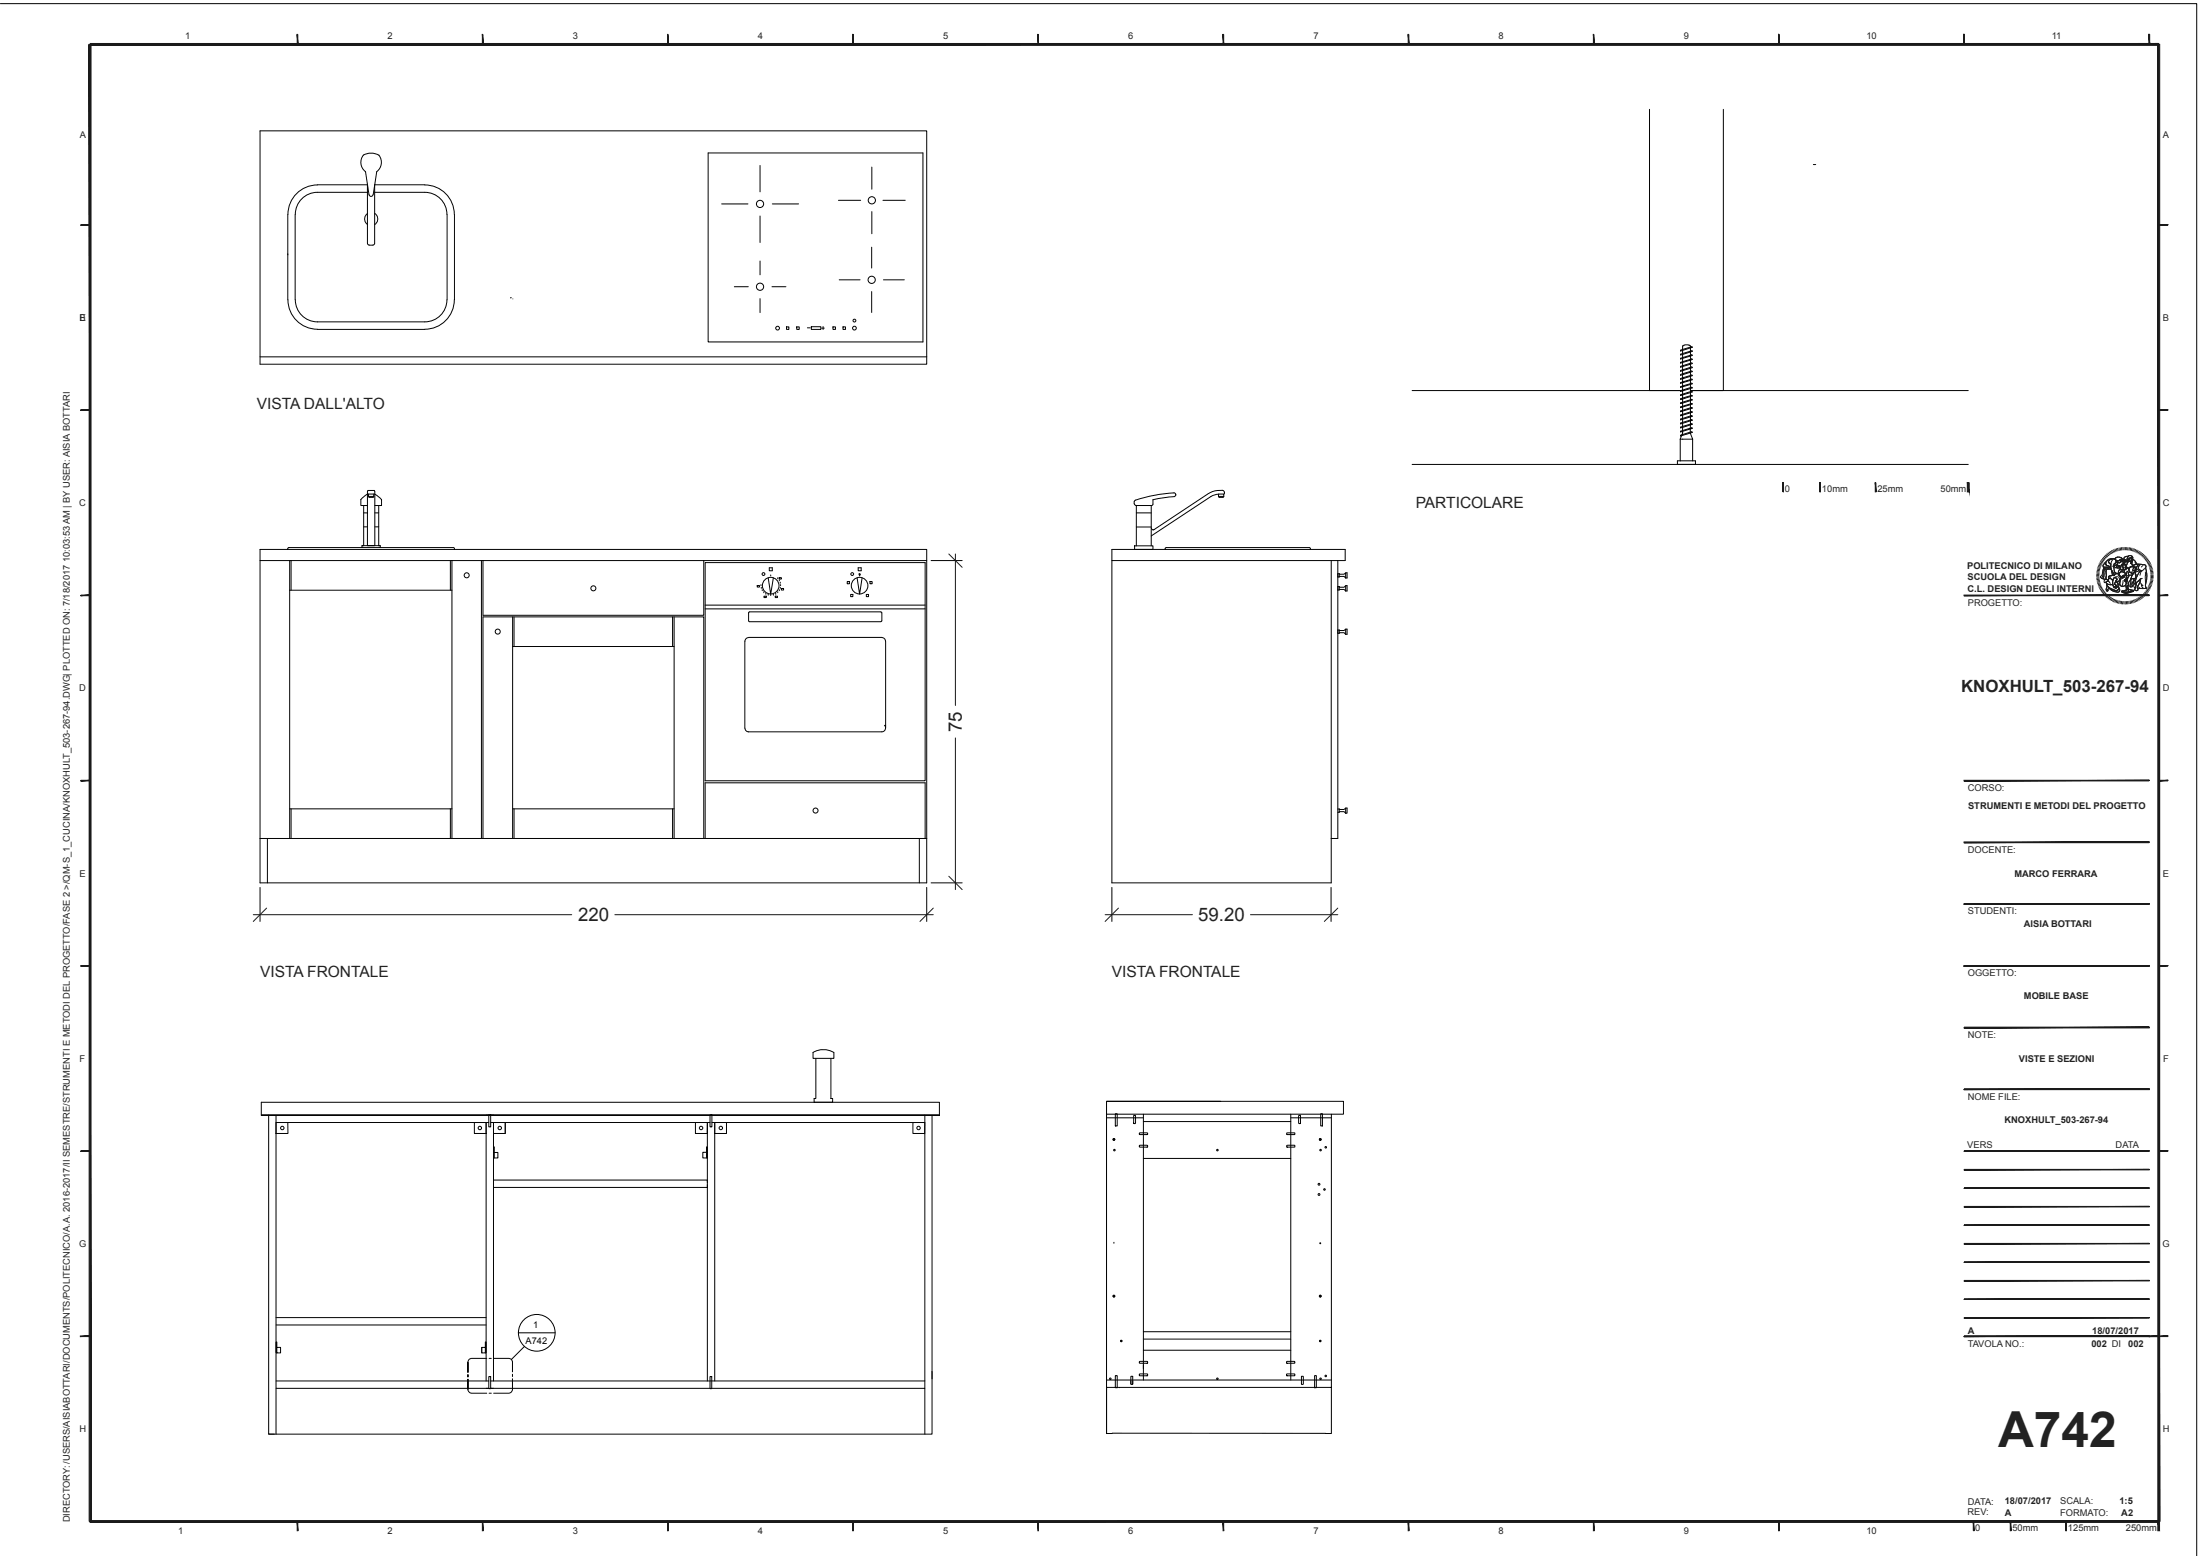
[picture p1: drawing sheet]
<svg xmlns="http://www.w3.org/2000/svg" width="594mm" height="420mm" viewBox="0 0 594 420" stroke-linecap="round" stroke-linejoin="round" font-family="sans-serif">
<g fill="none" stroke="#000" stroke-width=".27">
<path d="M70.2 35.3h180v63h-180zM77.7 57.9v23M85.7 49.9a8 8 0 0 0-8 8M85.7 49.9h13.5M98.1 41.9l1.8-.6 1.2 .1 1.2 .5M98.1 41.9a3.1 3.1 0 0 0 .6 4.5M98.7 46.4l.9 6.1a.55 .55 0 0 0 .6 .5 .55 .55 0 0 0 .5-.5M99.2 49.7v16l.5 .5 1.2-.1 .3-.4v-15.9M99.2 51.9h-13.5a6 6 0 0 0-6 6v23a6 6 0 0 0 6 6h29a6 6 0 0 0 6-6v-23a6 6 0 0 0-6-6h-13.5M99.2 57.6a1.78 1.78 0 0 0 0 3M101.2 49.9h13.5M101.2 57.6a1.78 1.78 0 0 1 0 3"/>
<path d="M101.7 46.4l-.9 6.1M102.3 41.9a3.1 3.1 0 0 1-.6 4.5M114.7 49.9a8 8 0 0 1 8 8M122.7 57.9v23M191.2 41.3h58v51h-58zM194.8 55h7.2M205.2 44.7v7.1M205.2 58.3v7.2M208.5 55h7.1M226.4 54.1h6M235.4 45.1v6M235.4 57.1v6"/>
<path d="M238.4 54.1h6M198.3 77.4h3.7M205.2 70.5v3.7M208.4 77.4h3.8M226.6 75.5h5.6M235.4 66.7v5.7M235.4 78.7v5.6M238.5 75.5h5.7M70.2 96.3h180M122.7 80.9a8 8 0 0 1-8 8h-29a8 8 0 0 1-8-8M137.8 80.4h.1M137.9 80.4h.1"/>
<path d="M138 80.4h.1M138.5 80.7h.1M205.2 80.6v3.8M212.4 88.2h.6v.7h-.6zM215.1 88.2h.7v.7h-.7zM218 88.5h.8M219.1 88.2h2.5v.7h-2.5zM221.8 88.6h.8M222.2 88.1v.9M224.9 88.2h.7v.7h-.7zM227.6 88.2h.7v.7h-.7zM98.2 136.5v10.8h-.5"/>
<path d="M98.2 138.4h1M99.2 132.6v14.7h2v-14.7M99.2 136.5h-1.8v-1.6l1.8-1.5h2l1.8 1.4v1.7h-1.8M99.3 132.4h1.7l.2 .2M99.4 132.4l-.1 .2M99.5 133.4v.7M99.5 134h1.4M100.9 134.1l-.2 .1h-1l-.2-.1M100.9 133.4v.7M101.2 138.4h1.1M102.3 136.5v10.8M306.8 138.4h4"/>
<path d="M311.3 134.8l-.1 1.5-.4 .2M316.9 133a.5 .5 0 0 1 .5 .4 .5 .5 0 0 1-.3 .6M317 133a38.2 38.2 0 0 0-10.6 2.1l-.1 .9 .4 .4M317.1 134l-5.8 .9M326.3 133.2l-14.6 9.7h-.6l-.2-.4M329 134h1.4M329 133.4v.7M329 134l.2 .2M329.2 134.2h1M330.1 132.4l.5 .5M330.1 132.3l-2 .2-1.8 .7M330.2 134.2l.2-.2v-.6h-1.8l-1.3 .4-16.5 10.9"/>
<path d="M330.6 132.9l-.2 .5M70.2 148.3h180v90h-180zM70.2 151.3h180M77.7 148.3v-.4l.3-.1h44.4l.3 .1v.4M78.2 159.3h43.8M78.2 151.3v75M78.6 151.3v8M97.7 147.8v-.5h5v.5M98.2 142.2h1M101.2 142.2h1.1M102.2 147.3h.5M121.6 151.3v8"/>
<path d="M122 151.3v75M130 151.3v75M130.4 151.3v14.8h59.6v-14.8M190.4 151.9h59.4v58.8h-59.4zM204.4 158h.6v.5h-.6zM205.5 158.1h.1M205.5 158.8h.1M205.8 159.4h.1M206.2 160h.1M207.4 156l.7 4.4 .7-4.4M207.7 153.3h.8v.8h-.8zM208.1 155.5h.1"/>
<path d="M210 156.2h.1M210 160h.1M210.4 155.9h.6v.4h-.6zM210.4 156.8h.1M210.4 159.4h.1M210.7 157.4h.1M210.7 158.8h.1M210.8 158.1h.1M211 158.8h.6v.5h-.6zM228.7 157h.6v.6h-.6zM231.4 156l.7 4.4 .7-4.4M231.7 153.3h.8v.8h-.8z"/>
<path d="M232 154.9h.3v.3h-.3zM232.1 155.5h.1M234.9 157h.6v.6h-.6zM300.2 151.3h63v-3h-63v90h59.2v-87M306.3 147.3h5v1h-5zM306.8 147.3l-.1-10.8h4.1v10.8M306.8 142.3h4M314.6 148.3v-.4l.3-.1h38.6l.3 .1v.4M361.2 151.3v75h-1.8M361.2 158.3h.4M361.2 154.9h.4M361.6 158.3v1h-.4"/>
<path d="M361.6 154.9v.9h-.4M361.7 159.1l-.1 .2M361.7 155.6l-.1 .2M361.7 159.1h1.2l.4 .4M361.7 155.6h1.2l.4 .4M363.3 158.1h.4v1.4h-.4zM363.3 158.1l-.4 .4h-1.2l-.1-.2M363.3 154.6h.4v1.4h-.4zM363.3 154.6l-.4 .4-1.3-.1M138.4 174.5h43.6M138.4 166.5v59.8M138.8 166.5v8"/>
<path d="M181.6 166.5v8M182 166.5v59.8M190.4 163.3h59.4M190.4 164.3h59.4M201.1 173.1v23.5M202.1 172.1a.97 .97 0 0 0-1 1M202.1 172.1h36M202.2 165.3l35.6-.1 .3 .2v2.2l-.3 .2h-35.5l-.2-.2zM206.3 160.9h.6v.4h-.6zM206.8 160.4h.1M207.4 160.7h.1M208.1 160.8h.1"/>
<path d="M208.8 160.7h.1M209.3 160.9h.6v.4h-.6zM209.4 160.4h.1M229.7 160.5h.6v.5h-.6zM233.9 160.5h.6v.5h-.6zM238.1 172.1a.97 .97 0 0 1 1 1M239.1 173.1v23.5M361.2 170.1h.4M361.6 170.1v.9h-.4M361.7 170.8l-.1 .2M361.7 170.8h1.2l.4 .4M363.3 169.8h.4v1.4h-.4z"/>
<path d="M363.3 169.8l-.4 .4-1.3-.1M238.8 195.8h.3M239 196.1h.1M239.1 196.6a.97 .97 0 0 1-1 .9h-36a.97 .97 0 0 1-1-.9M239.1 196.3h.1M78.2 218.3h43.8M78.6 218.3v8M121.6 218.3v8M138.4 218.3h43.6M138.8 218.3v8M181.6 218.3v8M361.2 218.4h.4"/>
<path d="M361.6 219.3l.1-.2h1.2l.4 .4M361.6 218.4v.9h-.4M363.3 218.1h.4v1.4h-.4zM363.3 218.1l-.4 .4-1.3-.1M70.2 226.3h180M72.2 226.3v12M130.4 226.3v-59.8h59.6v59.8M190.4 226.3v-15h59.4v15M248.2 226.3v12M219.5 284.1v1.6h5.6v-1.6M219.5 284.1a5.4 5.4 0 0 1 5.6 0M220.3 285.7v10.8h-.5v1h5v-1h-.5"/>
<path d="M224.3 285.7v10.8M298.8 297.3h30.8M70.5 301v-3.5h183.1v3.5M72.5 301v86.1h179.2v-86.1M74.5 301v73.7h57.5h-.7M74.5 303h3.2v3h-3.2zM74.5 303h57.5M128.1 303h3.2v3h-3.2zM131.3 303v69.8M131.3 301h1.9M132 300.9h.5v3.3h-.5zM132.5 303h59.2"/>
<path d="M133.2 303h3.2v3h-3.2zM133.2 318.5h57.8v.7M133.2 309.6h.3v3h-.3zM133.2 303v69.8M133.5 311.1h.9v1.5h-.9M136.4 303v3M187.8 303h3.2l-.1 3h-3.1zM190.8 309.6h.1v3h-.1zM190.8 311h-1v1.6h1M191 319.8v.7h-57.8M191 303v69.8M191.7 300.9h.5v3.3h-.5z"/>
<path d="M192.2 303h57.5M193 303h3.2v3h-3.2zM193 303v69.8M246.5 303h3.2v3h-3.2zM249.7 301v73.7M253.6 301h-183.1h183.1M298.8 300.7h63.9v-3.4h-63.9v89.6M298.8 301.7h9.9M301.1 300.6h.5v3.3h-.5zM306.1 301l.5 .2-.1 2.1-.4-.1zM307.6 305.8h2.1l.2 .4-2.2 .1zM307.6 309.2l2.1-.1 .2 .5h-2.2z"/>
<path d="M308.7 300.7v71.8M308.7 302.7h39.8M308.7 312.7h39.8M347.4 305.8h2.1l.1 .4-2.1 .1zM347.4 309.2l2.1-.1 .1 .5h-2.1zM348.5 300.7v71.8M348.5 301.7h11M350.7 301l.4 .2v2.1l-.5-.1zM356.6 300.6h.5v3.3h-.5zM359.5 300.7v86.2h-60.7v-12.4h60.7M300.8 335.6h.1M74.5 357.6h56.8"/>
<path d="M74.5 355.7h56.8M139.9 359.8h10M308.7 359.5h39.8M74.5 374.7v12.4M74.5 372.8h57.5M74.7 363.7h1.1v1.5h-1.3v-3h.2v3M126.3 375a1.08 1.08 0 0 0 1.1 1.1h4M126.3 371.1v.6v-.6M126.3 372.3v2.7v-2.7M130.1 363.7v1.5M131 363.7h-.9v1.5h.9v-3h.3v3h-.3M131.4 366.7h-4a1.02 1.02 0 0 0-1.1 1v2.7v-2.7"/>
<path d="M132 371.6h.5v3.2h-.5zM132.1 376.1h.6M132.1 366.7h.6M132.5 372.8h117.2M133.2 374.7h-.7h117.2v12.4M133.3 366.7h4a1.02 1.02 0 0 1 1.1 1v2.6M138.4 372.2v2.5a1.13 1.13 0 0 1-1.1 1.4h-4M138.4 370.9v.7M141.6 363.4l-3.5 3.6M191.7 371.6h.5v3.2h-.5zM251.7 370.2v2M298.8 372.5h60.7"/>
<path d="M301.1 371.3h.5v3.3h-.5zM302.3 374.5v.1M305.3 371.6h.5v2.1l-.5-.1zM305.3 372.7v.9M305.8 372.7v.9M307.6 367.5h2.1l.2 .4-2.2 .1zM307.6 370.9h2.1l.2 .4-2.2 .1zM308.7 364.5h39.8M308.7 361.5h39.8M347.4 367.5h2.1l.1 .4-2.1 .1zM347.4 370.9h2.1l.1 .4-2.1 .1zM351.4 371.5l.5 .1-.1 2.1-.4-.1z"/>
<path d="M354.9 374.5v-3.2h.5v3.2M355.4 374.5l-.5 .1M72.5 387.1h1.6"/>
<circle cx="205.2" cy="55" r=".97"/>
<circle cx="235.4" cy="54.1" r=".97"/>
<circle cx="205.2" cy="77.4" r=".97"/>
<circle cx="235.4" cy="75.5" r=".97"/>
<circle cx="210" cy="88.6" r=".51"/>
<circle cx="230.7" cy="88.6" r=".51"/>
<circle cx="230.7" cy="86.5" r=".38"/>
<circle cx="126" cy="155.3" r=".68"/>
<circle cx="160.2" cy="158.8" r=".68"/>
<circle cx="206.1" cy="155" r=".38"/>
<circle cx="208.1" cy="158.1" r="2.24"/>
<circle cx="230.1" cy="155" r=".38"/>
<circle cx="232.1" cy="158.1" r="2.24"/>
<circle cx="134.4" cy="170.5" r=".68"/>
<circle cx="220.2" cy="218.8" r=".68"/>
<circle cx="76.2" cy="304.5" r=".47"/>
<circle cx="129.6" cy="304.5" r=".47"/>
<circle cx="134.9" cy="304.5" r=".47"/>
<circle cx="189.3" cy="304.5" r=".47"/>
<circle cx="194.6" cy="304.5" r=".47"/>
<circle cx="248" cy="304.5" r=".47"/>
<circle cx="300.8" cy="307.6" r=".21"/>
<circle cx="300.8" cy="307.6" r=".13"/>
<circle cx="300.8" cy="307.6" r=".25"/>
<circle cx="300.9" cy="310.4" r=".21"/>
<circle cx="328.7" cy="310.4" r=".21"/>
<circle cx="356.1" cy="319.7" r=".25"/>
<circle cx="356.5" cy="307.6" r=".21"/>
<circle cx="356.5" cy="307.6" r=".13"/>
<circle cx="356.5" cy="307.6" r=".25"/>
<circle cx="356.6" cy="310.4" r=".21"/>
<circle cx="357.9" cy="309.7" r=".21"/>
<circle cx="356.1" cy="322.4" r=".25"/>
<circle cx="356.5" cy="335.6" r=".13"/>
<circle cx="357.6" cy="321.1" r=".21"/>
<circle cx="144.9" cy="359.8" r="5"/>
<circle cx="300.8" cy="349.9" r=".21"/>
<circle cx="300.8" cy="349.9" r=".13"/>
<circle cx="300.8" cy="349.9" r=".25"/>
<circle cx="356.5" cy="349.9" r=".21"/>
<circle cx="356.5" cy="349.9" r=".13"/>
<circle cx="356.5" cy="349.9" r=".25"/>
<circle cx="299.8" cy="372.2" r=".21"/>
<circle cx="302.7" cy="362" r=".21"/>
<circle cx="302.7" cy="362" r=".13"/>
<circle cx="328.7" cy="372.2" r=".21"/>
<circle cx="356.5" cy="362" r=".21"/>
<circle cx="356.5" cy="362" r=".13"/>
<circle cx="356.6" cy="372.2" r=".21"/>
<circle cx="357.9" cy="371.4" r=".21"/>
</g>
<g fill="#1a1a1a" stroke="#1a1a1a" stroke-width=".27">
<path d="M582.6 12v398.7h.5zM582.6 12h.5v398.7z"/>
<path d="M24.3 410.4v.5l558.6-.5zM24.3 410.9l558.6-.5v.5z"/>
<path d="M480.2 9.2l.2 2.5v-2.5zM480.2 9.2l.2 2.5h-.2z"/>
<path d="M530.2 9.2l.2 2.5v-2.5zM530.2 9.2l.2 2.5h-.2z"/>
<path d="M580.2 9.2l.2 2.5v-2.5zM580.2 9.2l.2 2.5h-.2z"/>
<path d="M21.8 110.8h2.5v-.2zM21.8 110.6h2.5l-2.5 .2z"/>
<path d="M582.9 260.8h2.5v-.2zM582.9 260.6h2.5l-2.5 .2z"/>
<path d="M582.9 210.8h2.5v-.2zM582.9 210.6h2.5l-2.5 .2z"/>
<path d="M582.9 160.8h2.5v-.2zM582.9 160.6h2.5l-2.5 .2z"/>
<path d="M582.9 110.8h2.5v-.2zM582.9 110.6h2.5l-2.5 .2z"/>
<path d="M582.9 60.8h2.5v-.2zM582.9 60.6h2.5l-2.5 .2z"/>
<path d="M582.9 360.8h2.5v-.2zM582.9 360.6h2.5l-2.5 .2z"/>
<path d="M582.9 310.8h2.5v-.2zM582.9 310.6h2.5l-2.5 .2z"/>
<path d="M430.2 410.7l.2 2.5v-2.5zM430.2 410.7l.2 2.5h-.2z"/>
<path d="M380.2 410.7l.2 2.5v-2.5zM380.2 410.7l.2 2.5h-.2z"/>
<path d="M480.2 410.7l.2 2.5v-2.5zM480.2 410.7l.2 2.5h-.2z"/>
<path d="M330.2 410.7l.2 2.5v-2.5zM330.2 410.7l.2 2.5h-.2z"/>
<path d="M280.2 410.7l.2 2.5v-2.5zM280.2 410.7l.2 2.5h-.2z"/>
<path d="M230.2 410.7l.2 2.5v-2.5zM230.2 410.7l.2 2.5h-.2z"/>
<path d="M180.2 410.7l.2 2.5v-2.5zM180.2 410.7l.2 2.5h-.2z"/>
<path d="M130.2 410.7l.2 2.5v-2.5zM130.2 410.7l.2 2.5h-.2z"/>
<path d="M80.2 410.7l.2 2.5v-2.5zM80.2 410.7l.2 2.5h-.2z"/>
<path d="M24.1 12v398.7h.5zM24.1 12h.5v398.7z"/>
<path d="M21.8 260.6v.2l2.5-.2zM21.8 260.8l2.5-.2v.2z"/>
<path d="M21.8 210.6v.2l2.5-.2zM21.8 210.8l2.5-.2v.2z"/>
<path d="M21.8 160.6v.2l2.5-.2zM21.8 160.8l2.5-.2v.2z"/>
<path d="M21.8 110.6v.2l2.5-.2zM21.8 110.8l2.5-.2v.2z"/>
<path d="M21.8 60.6v.2l2.5-.2zM21.8 60.8l2.5-.2v.2z"/>
<path d="M21.8 310.6v.2l2.5-.2zM21.8 310.8l2.5-.2v.2z"/>
<path d="M21.7 360.8h2.5v-.2zM21.7 360.6h2.5l-2.5 .2z"/>
<path d="M24.3 11.7v.5l558.6-.5zM24.3 12.2l558.6-.5v.5z"/>
<path d="M430.2 9.3l.2 2.5v-2.5zM430.2 9.3l.2 2.5h-.2z"/>
<path d="M380.2 9.3l.2 2.5v-2.5zM380.2 9.3l.2 2.5h-.2z"/>
<path d="M330.2 9.3l.2 2.5v-2.5zM330.2 9.3l.2 2.5h-.2z"/>
<path d="M280.2 9.3l.2 2.5v-2.5zM280.2 9.3l.2 2.5h-.2z"/>
<path d="M230.2 9.3l.2 2.5v-2.5zM230.2 9.3l.2 2.5h-.2z"/>
<path d="M180.2 9.3l.2 2.5v-2.5zM180.2 9.3l.2 2.5h-.2z"/>
<path d="M130.2 9.3l.2 2.5v-2.5zM130.2 9.3l.2 2.5h-.2z"/>
<path d="M80.2 9.3l.2 2.5v-2.5zM80.2 9.3l.2 2.5h-.2z"/>
</g>
<g fill="none" stroke="#1a1a1a" stroke-width=".27">
<path d="M566.1 155.4h.6M566.1 155.7h.6M566.1 154.7h.7M566.1 155h.7M566.1 154.3l.7 .1M566.2 153.9l.7 .2M566.3 153.6l.6 .2M566.4 153.3l.6 .1M566.5 152.9l.6 .2M566.6 152.6l.6 .2M566.7 152.2l.7 .3M566.8 156l-.7 .1"/>
<path d="M566.8 156.3l-.7 .1M566.9 156.7l-.7 .1M566.9 151.9l.6 .3M566.9 157l-.6 .2M567 157.3l-.6 .2M567.1 151.6l.6 .3M567.1 157.6l-.6 .2M567.2 157.9l-.6 .3M567.2 151.3l.6 .4M567.3 158.2l-.6 .3M567.5 151l.5 .4M567.5 158.5l-.6 .3"/>
<path d="M567.6 158.8l-.6 .3M567.7 150.7l.5 .4M567.8 159.1l-.6 .3M567.9 150.5l.5 .4M568 159.4l-.6 .3M568.1 150.2l.5 .4M568.2 159.6l-.6 .4M568.4 149.9l.5 .5M568.4 159.9l-.6 .4M568.6 149.7l.5 .5M568.9 149.4l.4 .6M569.2 149.2l.4 .6"/>
<path d="M569.5 149l.4 .6M569.8 148.9l.3 .5M570.1 148.6l.3 .7M570.4 148.5l.3 .6M570.7 148.3l.3 .7M571.1 148.2l.2 .7M571.4 148.1l.2 .6M571.7 148l.2 .6M572.1 154.8l.6-.5 1 .3 .2 .4a.24 .24 0 0 1 0 .3 .24 .24 0 0 1-.3-.1l-1.1 .6zM572.1 147.9l.1 .7M572.5 147.8l.1 .7M572.5 155.7l.6 .4 .5-.3 .1-.5a.28 .28 0 0 0 .3-.2 .28 .28 0 0 0-.2-.4l-.6-.3-.6-.1-.5 .7h-.2v-.5l.5-.9 1.3 .3 .2-.4h.3v-.4l.6 .2-.1 .5 .3 .5-.3 .6 .2 .5-.9 1a.21 .21 0 0 1-.1 .3 .21 .21 0 0 1-.3-.1l.2 .3 .3-.1-.1 .4 .3-.2-.3 1.1-1.1 .2-.8-.7 .3-.5 .2-1.1"/>
<path d="M572.8 147.8l.1 .7M572.9 159.6l2-.5 1.2 .3-2.1 .5zM573.2 147.8v.6M573.5 147.8v.6M573.8 147.8v.6M574 159.9l2.1-.5v.2l-2.1 .6zM574.1 156.1h.1M574.2 147.8v.6M574.3 158.2l.2-.1 .2 1.1-.3-.6-.3 .7zM574.6 147.8l-.1 .7M574.7 150.1l.6-.1 .4 .1 .2 .4-.5 1.7v-.8l.3-.4-.2-.5-.7 .2-.2 1-.2 .1-.1-1zM574.8 153.3l1-.4 .9 .2 .2 .4-.2 .6-.6 .6-.6 .1-.7-.7z"/>
<path d="M574.8 150.7l.7-.2 .2 .5-.3 .4-.5 .2-.2-.4zM574.9 155.3l.8-.1-.6 1.5-.5 .7 .1 .7-.4 .1-.2 .6-.2-1zM575 147.8l-.2 .7M575.3 147.9l-.1 .7M575.4 156.3l.3-.1a.28 .28 0 0 1 .5 0 .28 .28 0 0 1-.1 .4l-.5 .8v.6a.3 .3 0 0 1-.2 .4 .3 .3 0 0 1-.3-.4zM575.6 148l-.1 .6M575.7 152.8l.8-.4 1-.1-.6 1zM575.8 151l.7 .4 .5 .9-1 .3-.3-.2-.2-.5zM576 148.1l-.2 .6M576.3 154.3h.3v1.3a.71 .71 0 0 1-.9 .6l-.4 .1 .4-1.1zM576.3 148.2l-.2 .6M576.6 148.3l-.2 .6"/>
<path d="M576.8 157.2l1.2-.9-.3 .9-.6 1.3 .1 .4a.35 .35 0 0 1-.1 .5 .35 .35 0 0 1-.5 0h-.2v-.3zM577 148.5l-.3 .6M577.3 148.6l-.3 .6M577.6 148.8l-.3 .6M577.8 152.4h1.1l.5 .4-.1 .5 .3 2.4-.3 2.4 .3 .7h-2.5v-.5l.6-1.1 .3-.9-1.6 1.4 .4-1.7 .6-1.2a.69 .69 0 0 1 .8-.7l-.8-.7v-.4zM577.9 149l-.4 .5M578.2 149.2l-.4 .5M578.5 149.4l-.4 .5M578.8 149.6l-.5 .5M579 160l.5 .5M579 149.9l-.5 .4M579.2 159.8l.5 .4"/>
<path d="M579.3 150.1l-.5 .5M579.4 159.5l.5 .4M579.5 150.4l-.5 .4M579.6 159.2l.5 .4M579.7 150.7l-.5 .4M579.7 159l.6 .3M579.9 158.7l.6 .3M579.9 150.9l-.5 .5M580 158.4l.7 .3M580.2 151.2l-.6 .4M580.2 158.1l.6 .2M580.3 157.8l.6 .2"/>
<path d="M580.4 151.5l-.6 .4M580.4 157.5l.6 .2M580.5 157.2l.6 .1M580.5 151.9l-.6 .3M580.6 156.9l.6 .1M580.6 156.5l.7 .1M580.7 152.2l-.6 .3M580.7 156.2l.6 .1M580.7 155.6h.7M580.7 155.3h.7M580.7 155.9h.7M580.8 152.5l-.6 .2"/>
<path d="M581 152.8l-.7 .2M581 153.2l-.6 .2M581.2 153.5l-.7 .2M581.3 153.9l-.7 .1M581.3 154.2l-.7 .1M581.3 154.6l-.6 .1M581.4 154.9l-.7 .1M568.6 160.1l-.5 .5M568.8 160.4l-.5 .4M569.1 160.6l-.5 .5M569.3 160.8l-.4 .5M569.6 161l-.4 .5"/>
<path d="M569.8 161.2l-.4 .5M570.1 161.3l-.4 .6M570.4 161.5l-.4 .6M570.7 161.7l-.3 .6M571 161.8l-.3 .6M571.3 161.9l-.3 .7M571.6 162l-.2 .7M571.9 162.1l-.2 .7M572.2 162.2l-.2 .7M572.5 162.3l-.1 .7M572.8 162.3l-.1 .7M573.2 162.4l-.1 .6"/>
<path d="M573.5 162.4v.6M573.8 162.4v.7M574.1 162.4l.1 .6M574.4 162.4l.1 .6M574.8 162.3l.1 .7M575.1 162.2l.1 .7M575.4 162.2l.2 .6M575.7 162.1l.2 .6M576.1 162l.2 .6M576.3 161.9l.3 .6M576.6 161.8l.3 .6M576.9 161.6l.3 .6"/>
<path d="M577.2 161.4l.4 .6M577.5 161.3l.4 .6M577.8 161.1l.4 .5M578 160.9l.5 .5M578.3 160.7l.4 .5M578.5 160.5l.5 .5M578.8 160.2l.4 .5"/>
</g>
<path d="M573.6 156.6a.24 .24 0 0 0 .3 0 .24 .24 0 0 0 .1-.3l.5-.4-.4 1.3v-.4l-.3 .1zM574.1 156.1h.1" fill="none" stroke="#1a1a1a" stroke-width=".27"/>
<g fill="none" stroke="#1a1a1a" stroke-width=".27">
<path d="M256.2 149.5l3.6 3.6M258 149.5v40.9M568 153l.9 .1 .3 .2 .6-.3 .1 .1a.4 .4 0 0 1-.1 .5 .4 .4 0 0 1-.5 0h-.8a.42 .42 0 0 1-.4-.1 .42 .42 0 0 1-.1-.5zM568 153v.5M568.1 153.5l-.3 .7v1.1l-.4 .8 .4 .1M568.2 152.1l.4-.3v.7l1.2 .5-.4 .3-.5-.2h-.8l-.3-.5zM568.3 153.6h.6l-.3 .6v2.2l-.5-.1a.31 .31 0 0 1-.3-.3 .31 .31 0 0 1 .2-.3v-1.4zM568.4 153.6l-.3 .4-.1 1.7-.2 .5 .7 .2M568.6 151.8l-.8 .8 .2 .4 1.4 .3 .5-.3M568.6 151.6l.7-.6 1.3-.2-.9 .3-.4 .5 .4 .6h.3l-.1 .8-1.3-.5zM568.6 157.2l.3 .4 .4 .2 1.1-.1M568.8 157.5l.6 .3 1-.1 .1 .5 .4 .3-.1 .1 .3-.2 .2 .4-.2-.5 .3 .4 .1-.1-.2-.4 .4 .2-.8-.7 .3-.8 .4 .2 .5 1.4-.1 .5-.2 .3-.6 .1-1.3-.5-1-.7z"/>
<path d="M568.8 157.5v.5l.6 .5 2.1 1.1M568.8 153.6h1.2l.6 1.1-.1 .5-1.2 .4 .1 .6a.28 .28 0 0 1-.2 .3 .28 .28 0 0 1-.3-.1h-.2l-.1-.2v-2zM568.9 153.6l-.3 .5 .1 2.3M568.9 158.2l.8 .6 1.5 .6 .6-.1 .3-.5 .2 .3v.5l-.4 .3-1-.2-1.5-.9-.4 .3 .2 .3-.3 .2-.3-.6zM568.9 158.2l-.3 .8 .3 .6 .3-.2-.2-.3 .4-.3 1.2 .8 1.3 .3 .4-.5-.2-.6M569.2 156.6l-.7-.2-.4 .5a.31 .31 0 0 0 .2 .4 .31 .31 0 0 0 .4-.3l.7-.1 .4 .5M569.2 156.4l.2-.2a.35 .35 0 0 1 .4-.2 .35 .35 0 0 1 .3 .3 1.07 1.07 0 0 1 .2 1.5h-.9l-.7-.4a.39 .39 0 0 1 .1-.5 .39 .39 0 0 1 .5 0zM569.4 155.6l1.1-.4a.28 .28 0 0 0 .4 .1 .28 .28 0 0 0 .1-.4l1.1 .1 .5 .9-.1 .7-.8 .5a.27 .27 0 0 1-.4-.1 .27 .27 0 0 1 .2-.4l.1-.3-.2-.2a.66 .66 0 0 0-1 .5l-.6-.6-.4 .1zM569.6 151.1l1.2-.3 .5 .4v.5l-.8 1.1 .5 1.6 .5 .4-.5 .2a.29 .29 0 0 1-.3 .3 .29 .29 0 0 1-.3-.2 .29 .29 0 0 1 .2-.4l-.6-1.2v-1.3h-.3l-.4-.5zM569.7 155.9l.8 .7M569.7 156l-.5 .4 .1 .5M569.8 153l-1.2-.5v-.9l.7-.6 .7-.2 1 .1 .4 .7-.9 1.2 .5 1.7 .5 .3-.5 .1"/>
<path d="M570 153.6h-1.6a.6 .6 0 0 0-.6 .2 .6 .6 0 0 0-.1 .6l-.1 .6-.5 .7 .3 .4M570.1 153.9l.2 1.4M570.3 151.1l-.3 .9-.1 1.3 .7 1.4-.1 .5a.28 .28 0 0 0 .4 .2 .28 .28 0 0 0 .1-.4M570.5 155.2l-1.1 .3-.1 .6h.2M570.6 150.8l-.8 .2-.4 .4-.1 .4 .6 .4M570.7 156.1a.44 .44 0 0 1 .6-.1 .44 .44 0 0 1 .1 .6l-.5 1.1 .8 .7-.4-.2 .2 .4-.1 .1-.3-.4 .1 .5-.1-.4-.3 .2 .1-.1-.4-.5-.1-1.1zM570.7 156.1a.47 .47 0 0 1 .8-.1 .47 .47 0 0 1-.2 .8l-.4 .9 .8 .7-.4-.2 .2 .4-.1 .1-.3-.4 .1 .5-.1-.4-.3 .2 .1-.1-.4-.5-.1-1.1zM570.8 152.2l1-.4-.1 .6-1.2 .4zM570.9 152.7l.6-.3 .4 .2-.4 .2 .2 .5-.6-.1zM570.9 152.7l.2 .5 .6 .1M571 150.9l.8-.6 .7 .1 .5 .4a.28 .28 0 0 1 0 .4 .28 .28 0 0 1-.4-.1l-.1-.1-.7 .4-.5-.1M571.1 150.6l.5-.2h.7l.7 .4a.28 .28 0 0 1-.1 .5 .28 .28 0 0 1-.4-.3l-.7 .4-.6-.3a.24 .24 0 0 1-.2-.2 .24 .24 0 0 1 .1-.3z"/>
<path d="M571.3 151.2l.5 .2 .7-.4 .3 .2-.2 .5-.4 .3-.4-.2-.6 .1zM571.5 154.8l.7 .3M571.6 152.7l.2-.1 .7 .2h-.3l-.1 .5h-.3l-.3-.1zM571.6 157.1l.5 1.7-.3 .5-.7 .1M571.6 152.4l.3 .2M571.7 152.2v.2l-1.1 .4M571.7 155.7l-.7 .2M571.8 151.8l-.3 .5M571.9 155.4l.8 .4M572 152.7h.5l-.3 .1v.5l-.6-.1a.3 .3 0 0 1 0-.5 .3 .3 0 0 1 .4 .1h-.1M572 155.8l.3 .5-.1 .5-.6 .3-.3-.1M572.1 157.7l.8 .6"/>
<path d="M572.1 155v-.2l.5-.5 .7 .1 .4 .2 .1 .3a.23 .23 0 0 1 .1 .3 .23 .23 0 0 1-.3 0l-1.1 .5M572.2 155.1l.4 .8v.5l-.4 .4M572.3 151.7l.1 .1M572.4 151.3l.2 .1M572.4 157l.1 1M572.4 153.6l-.4 .6-.1 .7M572.5 151.4h.1M572.5 155.6l1.2-.4-.1 .6-.5 .2-.5-.1zM572.5 156.5l-.2 .9-.4 .4M572.8 151.5l.9-.1 .1 .3-.5 .2zM572.8 151.2l-.2 .5-.4 .3-.4-.2-.6 .1M572.8 152.4l.5-.2 .6 .1 .3 1.2h-.4l.2-.7-.2-.4-.5-.2-.3 .4 .3 1.2-.6 .1-.3-.4z"/>
<path d="M572.9 159.6l1.1 .3v.3l-1.1-.3zM572.9 153.9h.1M572.9 159.6a5.7 5.7 0 0 1 3.2-.2l-2.1 .5zM573.1 152.4l.5-.2 .3 .5 .1 .8-.2 .3h-.6zM573.2 151.4l.1-.4 .5 .1 .3 .3-.3 .3M573.2 155.8l.1 .1M573.3 151.1l.3-.1 .4 .3a.22 .22 0 0 1 .1 .3 .22 .22 0 0 1-.3 0l-.1-.2h-.5zM573.3 156.7l-.2 1.1a.31 .31 0 0 0-.1 .5 .31 .31 0 0 0 .5-.1l.5-.1M573.3 155.5h.2M573.3 155.8h.1M573.4 155.5l-.1 .1M573.4 152.6h.1"/>
<path d="M573.5 152.5l-.2 .1M573.6 151.5l-.3-.1-.5 .2 .5 .3 .5-.1v-.4h-.2v.2M573.6 153.9v.6M573.7 155.3l-.1 .5-.4 .2-.5-.3M573.7 152.4l.2 .2-.1 .1M573.8 152.5l-.2-.3-.5 .2 .2 1-.1 .5h-.5l-.3-.3 .3-1.1 .4-.3h.7l.4 1a.24 .24 0 0 1 .1 .3 .24 .24 0 0 1-.3 .1 .24 .24 0 0 1-.2-.3M573.9 152.9h-.1M573.9 152.7v.1a.35 .35 0 0 1 0 .5 .35 .35 0 0 1-.5-.1h-.2M573.9 153.6l-.2 .2-.5 .1M574 159.9v.3M574.1 151.6l.1-.1 .2 .4-.3 .8M574.1 156.7l-.1 .5 .3-.2"/>
<path d="M574.1 151.1l.2 .5M574.2 153.1l-.1-.4 .2-.4v-.7l-.8-.6-.1-.3 .4-.4 .7-.1-.2 .6 .1 1 .2-.1 .1-.5 .2 .4 .5-.2-.1 .7 .2-.2 .5 .7-1.2 .7M574.3 156.4l-.1 .3-.1-.2M574.3 154.1l-.2 1.4M574.3 153.3l.4 .3M574.4 155.3l-.4 .4 .1 .4M574.5 155.9l-.3 .1-.2 .4a.21 .21 0 0 1-.1 .3 .21 .21 0 0 1-.3-.1l.1 .3 .4-.1M574.5 154.2l-.4 .9M574.6 150.2l-.8 .1-.3 .6M574.7 150.1l.6-.1 .4 .1 .2 .4-.5 1.7v-.8l.3-.4-.2-.5-.7 .2-.1 .9-.3 .2-.1-.9zM574.7 151.2l.2 .4 .5-.2M574.9 150.9l.2 .1"/>
<path d="M574.9 155.3l-1 2.5 .2 1 .4-.7 .2 1.4-.3-.9-.4 1 .1-.8M575 151.4h.1M575 154.3l-.3 .5 .1 .5 .9-.1 .5-.6M575 151v.1M575 151.3h.1M575.3 151.1l.2 .1M575.4 151.2h.1M575.6 151.9l.3 .7M575.6 154.4h.1M575.7 155.2l-.6 1.5-.5 .7v.9M575.8 154.4h-.3M575.8 151l.7 .4 .2 .6"/>
<path d="M575.8 154.7h.1M576.1 159.4v.2l-2.1 .6-1.1-.3v-.3M576.1 156.2l-.1 .7-.4 .5v.6a.31 .31 0 0 1-.2 .5 .31 .31 0 0 1-.3-.5l.2-1.7M576.4 154l-.1 .4M576.4 153l.3 .1 .2 .4M576.4 151.9l.6 .4M576.5 156.1l-1.2 .2M576.6 157.5l-.2 .2 .3 .2M576.6 154.3v1.6l-.6 1.4 .1 1 .4 .5M576.9 153.3l.7-1 1.5 .1 .3 .4-.2 .5-1.1 .9-.7-.2-.5-.5M576.9 153.5l-.9 1.3h-.5l-.6-.5v-.7l.3-.5 .7-.1 .2 .3-.3 .3v.5h.4l.4-.5-.3-.6-.5-.1-.7 .1-.4 .5 .1 .3M576.9 155l.1 .6"/>
<path d="M577.4 154.2l-.9 .1M577.4 158.4l.6 .4M577.6 152.3h-.9l-1 .5M577.8 157.2l.8 .9M577.8 154.2l-.9 1.6-.5 1.9 1.5-1.4 .5-.2M577.9 152.3l-.5 .7v.4l.1 .3 .8 .4M578 156.3l-.3 .9-.6 1.3 .1 .4a.35 .35 0 0 1-.1 .5 .35 .35 0 0 1-.5 0h-.2v-.3l.5-1.8M578.1 154.2l-.3 1.1M578.2 157.7l.1 .7 .5 .4M578.5 152.7l-.3 .3M579.3 154.4v3.3M579.3 153.3l.3 2.5-.3 2.3 .3 .7h-2.4"/>
<path d="M258 199.2v40.9M256.2 236.5l3.6 3.6M68.4 246.9h86M72 245.1l-3.6 3.6M166 246.9h86M252 245.1l-3.6 3.6M298.4 246.9h23.6M302 245.1l-3.6 3.6M337.6 246.9h23.6M361.2 245.1l-3.6 3.6"/>
</g>
<g fill="#1a1a1a" stroke="#1a1a1a" stroke-width=".27">
<path d="M580.3 360.8h2.5v-.2zM580.3 360.6h2.5l-2.5 .2z"/>
<path d="M530.3 360.6v.2l50-.2zM530.3 360.8l50-.2v.2z"/>
<path d="M530.3 360.6v.2l50-.2zM530.3 360.8l50-.2v.2z"/>
<path d="M530.3 355.7h50zM530.3 355.7h50z"/>
<path d="M530.3 350.6h50zM530.3 350.7l50-.1z"/>
<path d="M530.3 345.6h50zM530.3 345.7l50-.1z"/>
<path d="M530.3 340.6h50zM530.3 340.8l50-.2z"/>
<path d="M530.3 335.6h50zM530.3 335.8l50-.2z"/>
<path d="M530.3 330.6h50zM530.3 330.8l50-.2z"/>
<path d="M530.3 325.6h50zM530.3 325.8l50-.2z"/>
<path d="M530.3 320.6h50zM530.3 320.8l50-.2z"/>
<path d="M530.3 227.5h50v-.2zM530.3 227.3h50l-50 .2z"/>
<path d="M530.3 244.1h50v-.2zM530.3 243.9h50l-50 .2z"/>
<path d="M530.3 243.9v.2l50-.2zM530.3 244.1l50-.2v.2z"/>
<path d="M530.3 260.6v.2l50-.2zM530.3 260.8l50-.2v.2z"/>
<path d="M530.3 160.8h50v-.2zM530.3 160.6h50l-50 .2z"/>
<path d="M530.3 260.6v.2l50-.2zM530.3 260.8l50-.2v.2z"/>
<path d="M530.3 277.3v.2l50-.2zM530.3 277.5l50-.2v.2z"/>
<path d="M530.3 260.6v.2l50-.2zM530.3 260.8l50-.2v.2z"/>
<path d="M530.3 260.6v.2l50-.2zM530.3 260.8l50-.2v.2z"/>
<path d="M530.3 210.8h50v-.2zM530.3 210.6h50l-50 .2z"/>
<path d="M530.3 293.9v.2l50-.2zM530.3 294.1l50-.2v.2z"/>
<path d="M530.3 293.9v.2l50-.2zM530.3 294.1l50-.2v.2z"/>
<path d="M530.3 315.6h50zM530.3 315.8l50-.2z"/>
<path d="M530.3 310.6v.2l50-.2zM530.3 310.8l50-.2v.2z"/>
<path d="M580.3 360.8h2.5v-.2zM580.3 360.6h2.5l-2.5 .2z"/>
<path d="M532.8 410.7v2.5h.2zM532.8 410.7h.2v2.5z"/>
<path d="M542.8 410.7l.1 2.5v-2.5zM542.8 410.7l.1 2.5h-.1z"/>
<path d="M557.8 410.7l.1 2.5v-2.5zM557.8 410.7l.1 2.5h-.1z"/>
<path d="M582.6 410.7l.5 2.5v-2.5zM582.6 410.7l.5 2.5h-.5z"/>
<path d="M481.4 130.3v2.5h.1zM481.4 130.3h.1v2.5z"/>
<path d="M491.3 130.3l.2 2.5v-2.5zM491.3 130.3l.2 2.5h-.2z"/>
<path d="M506.3 130.3l.2 2.5v-2.5zM506.3 130.3l.2 2.5h-.2z"/>
<path d="M531.2 130.3l.5 2.5v-2.5zM531.2 130.3l.5 2.5h-.5z"/>
</g>
<g fill="none" stroke="#000" stroke-width=".27">
<path d="M.1 1h593v419M445.4 29.5v75.9h8.4M465.3 29.5v75.9M489.6 44.4h.6M453.8 96.7v.2l.5-.2M454.3 99.8l-.5 .2v.2l.5-.2M454.3 98.7l-.5 .2v.2l.5-.2M454.3 97.6l-.5 .2v.2l.5-.2M454.3 95.4l-.5 .2v.2l.5-.1M454.3 94.3l-.5 .2v.3l.5-.2M454.3 96.5l-.5 .2M454.3 93.4v.9"/>
<path d="M454.3 94.6v.8M454.3 95.7v.8M454.3 96.7v.9M454.3 97.8v.9M454.3 98.9v.9M454.3 93.4a1.54 1.54 0 0 1 2.1 0M456.4 98.1l.4-.1 .1 .1-.5 .2M456.4 95.9l.4-.1 .1 .1-.5 .2M456.4 97l.4-.1 .1 .1-.5 .2M456.4 99.4l-2.1 .6M456.4 98.3l-2.1 .6M456.4 97.2l-2.1 .6"/>
<path d="M456.4 96.1l-2.1 .6M456.4 95l-2.1 .7M456.4 93.9l-2.1 .7M456.4 99.2l-2.1 .6M456.4 97l-2.1 .6M456.4 95.9l-2.1 .6M456.4 94.8l-2.1 .6M456.4 98.1l-2.1 .6M456.4 93.7l-2.1 .6M456.4 93.4v.3M456.4 93.9v.9M456.4 95v.9"/>
<path d="M456.4 96.1v.9M456.4 97.2v.9M456.4 98.3v.9M456.4 99.4v.9M456.8 99.1l.1 .1-.5 .2M456.8 99l-.4 .2M456.8 94.7l-.4 .1M456.8 93.6l-.4 .1M456.8 93.6l.2 .2M456.8 94.7l.2 .1M456.9 94.8l-.5 .2M456.9 93.7l-.5 .2"/>
<path d="M381.3 105.4h72.5M453.7 118.5h3.3M453.7 118.5v5.9M453.7 118.4v.1M453.8 117.5v.2l.2-.1M453.8 114.2v.2l.5-.1M453.8 105.5v.2l.5-.2M453.8 101.1v.2l.5-.2M453.8 113.1v.2l.5-.1M453.8 106.6v.2l.5-.2M454 117.6l-.3 .8M454.1 117.4l-.3 .1"/>
<path d="M454.3 115.1l-.5 .2v.2l.5-.1M454.3 116.9h.1M454.3 111.9l-.5 .1v.2l.5-.1M454.3 110.8l-.5 .1v.2M454.3 109.7l-.5 .1v.2l.5-.1M454.3 108.6l-.5 .1v.2l.5-.1M454.3 107.5l-.5 .1v.2l.5-.1M454.3 104.2l-.5 .2v.2l.5-.2M454.3 103.1l-.5 .2v.2l.5-.2M454.3 102l-.5 .1v.3l.5-.2M454.3 111l-.6 .1M454.3 114l-.5 .2"/>
<path d="M454.3 113l-.5 .1M454.3 106.4l-.5 .1M454.3 105.3l-.5 .1M454.3 100.9l-.5 .2M454.3 116.9l-.2 .5M454.3 100v.9M454.3 101.1v.9M454.3 102.2v.9M454.3 103.3v.9M454.3 104.4v.9M454.3 105.5v.9M454.3 106.6v.9"/>
<path d="M454.3 107.7v.9M454.3 108.8v.9M454.3 109.9v.9M454.3 111v.9M454.3 112.1v.9M454.3 113.2v.8M454.3 114.3v.8M454.3 115.4v.8M454.3 116.4v.5M456.4 116.6l.4-.1 .1 .2-.5 .2M456.4 115.6l.4-.2 .1 .2-3.1 1v-.2l.5-.2M456.4 116.9l-2.4 .7"/>
<path d="M456.4 115.6l-2.1 .6M456.4 116.6l-2.3 .8M456.4 116.9l.6 1.5M456.4 115.8v.8M456.4 113.4l.4-.1 .1 .2M456.4 112.3l.4-.1 .1 .2-.5 .1M456.4 114.5l.4-.2 .1 .2-.5 .2M456.4 111.2l.4-.1 .1 .2-.5 .1M456.4 109l.4-.1 .1 .2-.5 .1M456.4 107.9l.4-.1 .1 .2-.5 .1M456.4 106.8l.4-.1 .1 .2M456.4 104.6l.4-.1 .1 .2-.5 .2"/>
<path d="M456.4 103.6l.4-.2 .1 .2-.5 .2M456.4 102.5l.4-.2 .1 .2M456.4 101.4l.4-.2 .1 .2-.5 .2M456.4 105.4h75M456.4 114.7l-2.1 .7M456.4 113.6l-2.1 .7M456.4 112.5l-2.1 .7M456.4 111.4l-2.1 .7M456.4 110.3l-2.1 .7M456.4 109.2l-2.1 .7M456.4 108.1l-2.1 .7M456.4 107l-2.1 .7"/>
<path d="M456.4 106l-2.1 .6M456.4 104.9l-2.1 .6M456.4 103.8l-2.1 .6M456.4 102.7l-2.1 .6M456.4 101.6l-2.1 .6M456.4 100.5l-2.1 .6M456.4 114.5l-2.1 .6M456.4 113.4l-2.1 .6M456.4 112.3l-2.1 .7M456.4 110.1l-2.1 .7M456.4 109l-2.1 .7M456.4 107.9l-2.1 .7"/>
<path d="M456.4 111.2l-2.1 .7M456.4 105.7l-2.1 .7M456.4 104.6l-2.1 .7M456.4 103.6l-2.1 .6M456.4 106.8l-2.1 .7M456.4 101.4l-2.1 .6M456.4 100.3l-2.1 .6M456.4 102.5l-2.1 .6M456.4 114.7v.9M456.4 100.5v.9M456.4 101.6v.9M456.4 102.7v.9"/>
<path d="M456.4 103.8v.8M456.4 104.9v.8M456.4 106v.8M456.4 107v.9M456.4 108.1v.9M456.4 109.2v.9M456.4 110.3v.9M456.4 111.4v.9M456.4 112.5v.9M456.4 113.6v.9M456.8 100.2l.1 .1-.5 .2M456.8 110l.1 .2-.5 .1"/>
<path d="M456.8 105.6l.1 .2-.5 .2M456.8 110l-.4 .1M456.8 105.6l-.4 .1M456.8 100.1l-.4 .2M456.9 113.4l-.5 .2M456.9 106.9l-.5 .1M456.9 102.5l-.5 .2M457 118.4v.1M457 118.5v5.9M381.3 125.4h150.1M452.9 125.4v-1h4.9v1M251.4 151.3h8.4"/>
<path d="M70.2 239.5v9.2M250.2 239.5v9.2M251.4 238.3h8.4M300.2 239.5v9.2M359.4 239.5v9.2"/>
</g>
<g fill="#fff" stroke="#fff" stroke-width=".27">
<path d="M155.8 244.7v4.4l8.8-4.4zM155.8 249.1l8.8-4.4v4.4z"/>
<path d="M255.8 191.9v5.8h4.4zM255.8 191.9h4.4v5.8z"/>
<path d="M323.4 244.7v4.4l12.8-4.4zM323.4 249.1l12.8-4.4v4.4z"/>
</g>
<text font-size="13.4" fill="#222" x="539.5" y="390.5">A742</text>
<g font-size="5" fill="#222">
<text x="259.7" y="197.6" transform="rotate(-90 259.7 197.6)">75</text>
<text x="156.1" y="248.7">220</text>
<text x="323.5" y="248.7">59.20</text>
</g>
<text font-size="4.5" fill="#222" x="529.5" y="186.7">KNOXHULT_503-267-94</text>
<g font-size="4.2" fill="#222">
<text x="69.3" y="110.3">VISTA DALL'ALTO</text>
<text x="382.2" y="137">PARTICOLARE</text>
<text x="70.2" y="263.7">VISTA FRONTALE</text>
<text x="300.2" y="263.7">VISTA FRONTALE</text>
</g>
<g font-size="2.5" fill="#222">
<text x="50" y="10.6">1</text>
<text x="104.6" y="10.6">2</text>
<text x="154.6" y="10.6">3</text>
<text x="204.6" y="10.6">4</text>
<text x="254.6" y="10.6">5</text>
<text x="304.6" y="10.6">6</text>
<text x="354.6" y="10.6">7</text>
<text x="404.6" y="10.6">8</text>
<text x="454.6" y="10.6">9</text>
<text x="503.9" y="10.6">10</text>
<text x="554" y="10.6">11</text>
<text x="21.5" y="37.3">A</text>
<text x="584" y="37.3">A</text>
<text x="21.4" y="86.6">B</text>
<text x="21.6" y="86.6">E</text>
<text x="584" y="86.6">B</text>
<text x="21.4" y="136.6">C</text>
<text x="481.9" y="132.8">0</text>
<text x="491.9" y="132.8">10mm</text>
<text x="506.9" y="132.8">25mm</text>
<text x="523.9" y="132.8">50mm</text>
<text x="583.9" y="136.6">C</text>
<text x="531.1" y="153.6">POLITECNICO DI MILANO</text>
<text x="531.2" y="156.7">SCUOLA DEL DESIGN</text>
<text x="531.2" y="159.7">C.L. DESIGN DEGLI INTERNI</text>
<text x="531.3" y="163.5">PROGETTO:</text>
<text x="21.4" y="186.6">D</text>
<text x="583.9" y="186.6">D</text>
<text x="531.3" y="213.5">CORSO:</text>
<text x="531.4" y="218.4">STRUMENTI E METODI DEL PROGETTO</text>
<text x="531.3" y="230.1">DOCENTE:</text>
<text x="21.4" y="236.6">E</text>
<text x="543.9" y="236.6">MARCO FERRARA</text>
<text x="584" y="236.6">E</text>
<text x="531.3" y="246.8">STUDENTI:</text>
<text x="546.5" y="250.2">AISIA BOTTARI</text>
<text x="531.3" y="263.5">OGGETTO:</text>
<text x="546.5" y="269.7">MOBILE BASE</text>
<text x="531.3" y="280.1">NOTE:</text>
<text x="21.5" y="286.6">F</text>
<text x="545.1" y="286.6">VISTE E SEZIONI</text>
<text x="584.1" y="286.6">F</text>
<text x="531.3" y="296.8">NOME FILE:</text>
<text x="541.2" y="303">KNOXHULT_503-267-94</text>
<text x="531.2" y="309.9">VERS</text>
<text x="571.2" y="309.9">DATA</text>
<text x="21.4" y="336.6">G</text>
<text x="583.9" y="336.6">G</text>
<text x="531.3" y="360">A</text>
<text x="564.9" y="360">18/07/2017</text>
<text x="531.3" y="363.6">TAVOLA NO.:</text>
<text x="564.7" y="363.6">002 DI</text>
<text x="574.6" y="363.6">002</text>
<text x="21.4" y="386.6">H</text>
<text x="583.9" y="386.6">H</text>
<text x="531.3" y="406.2">DATA:</text>
<text x="541.3" y="406.1">18/07/2017</text>
<text x="556.2" y="406.1">SCALA:</text>
<text x="572.2" y="406.1">1:5</text>
<text x="18.9" y="410.9" transform="rotate(-90 18.9 410.9)">DIRECTORY: /USERS/AISIABOTTARI/DOCUMENTS/POLITECNICO/A.A. 2016-2017/II SEMESTRE/STRUMENTI E METODI DEL PROGETTO/FASE 2 &gt;/QM-S_1_CUCINA/KNOXHULT_503-267-94.DWG| PLOTTED ON: 7/18/2017 10:03:53 AM | BY USER: AISIA BOTTARI</text>
<text x="531.2" y="409">REV:</text>
<text x="533.3" y="413.2">0</text>
<text x="541.3" y="409.1">A</text>
<text x="543.4" y="413.2">50mm</text>
<text x="556.2" y="409.1">FORMATO:</text>
<text x="558.4" y="413.2">125mm</text>
<text x="572.7" y="409.1">A2</text>
<text x="574" y="413.2">250mm</text>
<text x="48.1" y="414.1">1</text>
<text x="104.6" y="414.1">2</text>
<text x="154.6" y="414.1">3</text>
<text x="204.6" y="414.1">4</text>
<text x="254.6" y="414.1">5</text>
<text x="304.6" y="414.1">6</text>
<text x="354.6" y="414.1">7</text>
<text x="404.6" y="414.1">8</text>
<text x="454.6" y="414.1">9</text>
<text x="503.9" y="414.1">10</text>
</g>
<g font-size="2.5">
<text x="144" y="358.5">1</text>
<text x="141.9" y="362.8">A742</text>
</g>
</svg>
